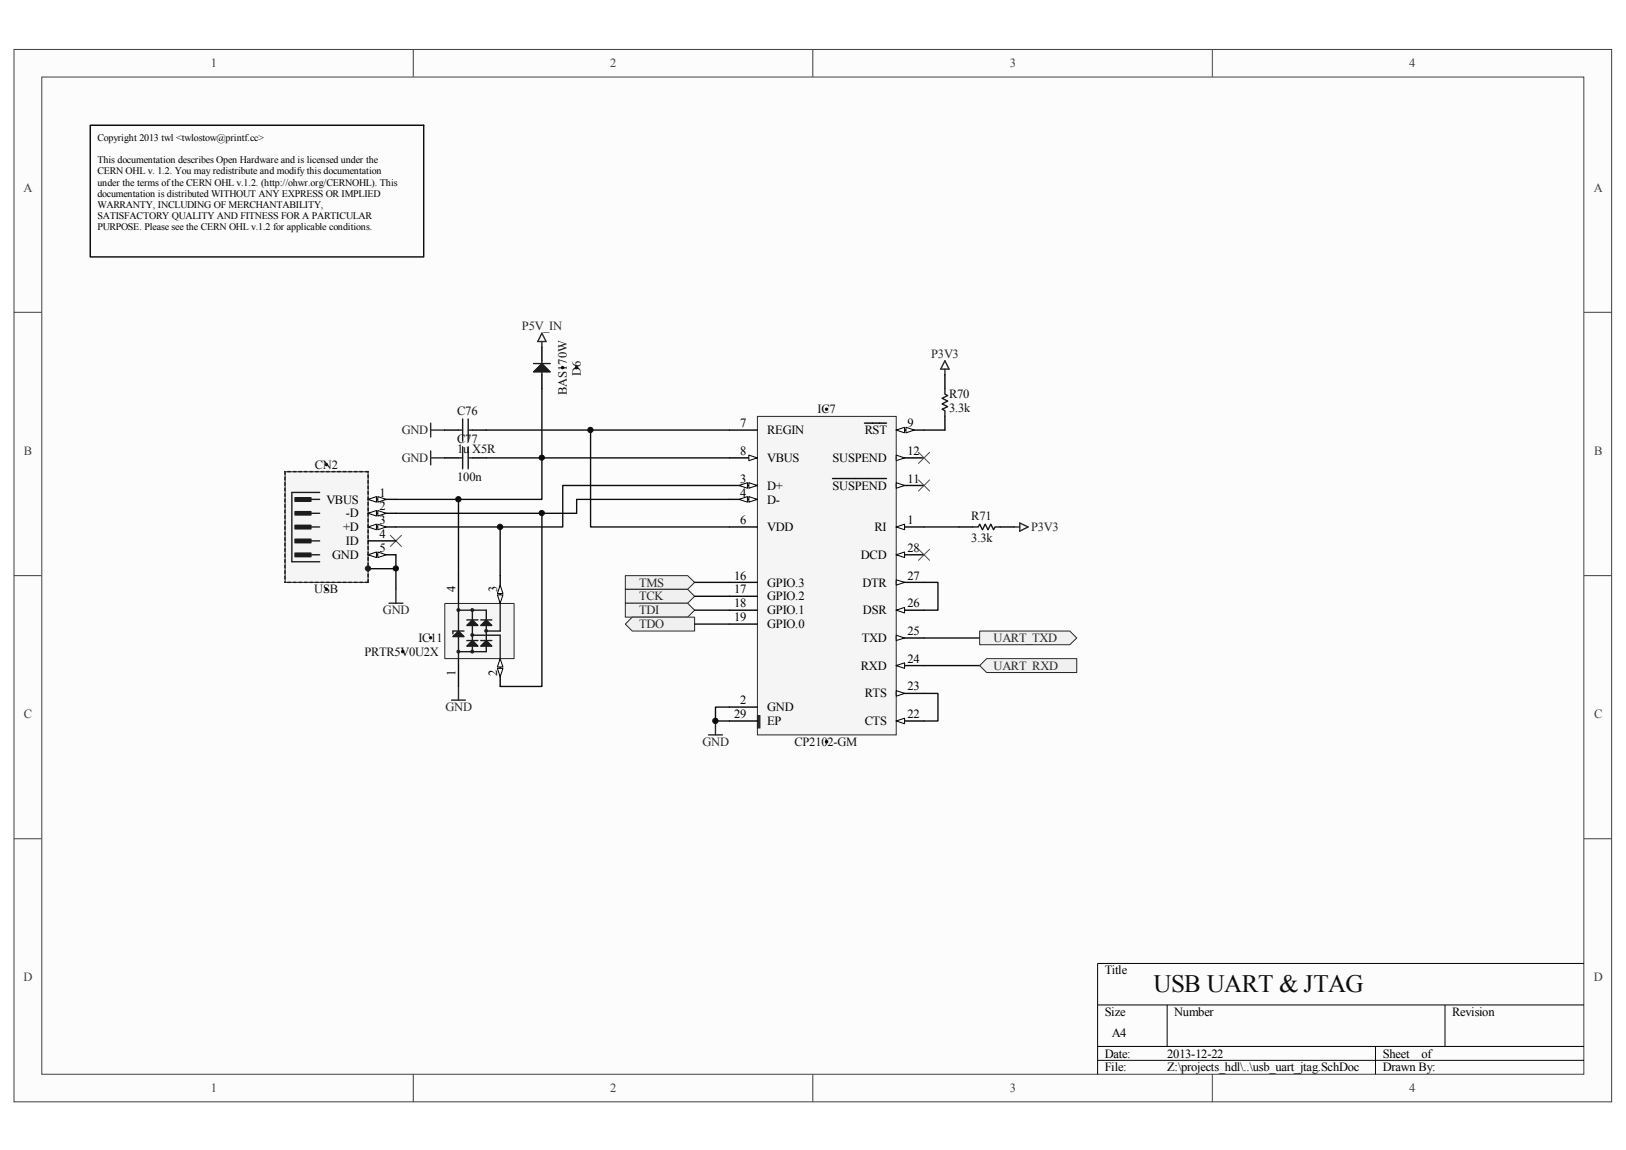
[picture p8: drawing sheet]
<svg xmlns="http://www.w3.org/2000/svg" width="297mm" height="210mm" viewBox="0 0 297 210" stroke-linecap="round" stroke-linejoin="round" font-family="sans-serif">
<path d="M2.6 9.1h291.8v192.1h-291.8z" fill="#fcfcfc"/>
<path d="M2.6 9h291.8v192.2h-291.8z" fill="none" stroke="#404040" stroke-width=".18"/>
<path d="M7.7 14.1h281.6v182.1h-281.6z" fill="#fcfcfc"/>
<g fill="none" stroke="#404040" stroke-width=".18">
<path d="M7.6 14.1h281.7v182.1h-281.7zM75.5 9v5M148.5 9v5M221.4 9v5M2.6 57h5M289.3 57h5.1M2.6 105.1h5M289.3 105.1h5.1M2.6 153.2h5M289.3 153.2h5.1M75.5 196.2v5.1M148.5 196.2v5.1"/>
<path d="M221.4 196.2v5.1"/>
</g>
<path d="M289.3 175.9h-88.8v20.3M200.5 183.5h88.8M200.5 191.1h88.8M200.5 193.6h88.8M213.2 183.5v7.6M251.2 191.1v5.1M263.9 183.5v7.6" fill="none" stroke="#000" stroke-width=".18"/>
<path d="M138.4 76.1h25.3v58.1h-25.3z" fill="#f5f5f5"/>
<path d="M138.3 76h25.4v58.2h-25.4zM138.3 130.7h.5v2.2h-.5z" fill="none" stroke="#262626" stroke-width=".18"/>
<path d="M138.6 130.7v2.2" fill="none" stroke="#262626" stroke-width=".42"/>
<path d="M163.7 101.3h5.1" fill="none" stroke="#000" stroke-width=".25"/>
<path d="M163.7 101.3l1.5-.5v1z" fill="#fcfcfc"/>
<path d="M163.7 101.3l1.5-.5v1z" fill="none" stroke="#000" stroke-width=".18"/>
<path d="M163.7 96.2h5.1" fill="none" stroke="#000" stroke-width=".25"/>
<path d="M163.7 96.2l1.5-.5v1z" fill="#fcfcfc"/>
<path d="M163.7 96.2l1.5-.5v1z" fill="none" stroke="#000" stroke-width=".18"/>
<path d="M133.2 88.7h5.1M133.2 129.1h5.1" fill="none" stroke="#000" stroke-width=".25"/>
<path d="M136.8 88.1l1.5 .6-1.5 .5z" fill="#fcfcfc"/>
<path d="M136.8 88.1l1.5 .6-1.5 .5z" fill="none" stroke="#000" stroke-width=".18"/>
<path d="M135 88.7l1.5-.6v1.1z" fill="#fcfcfc"/>
<path d="M135 88.7l1.5-.6v1.1z" fill="none" stroke="#000" stroke-width=".18"/>
<path d="M133.2 91.2h5.1" fill="none" stroke="#000" stroke-width=".25"/>
<path d="M136.8 90.7l1.5 .5-1.5 .5z" fill="#fcfcfc"/>
<path d="M136.8 90.7l1.5 .5-1.5 .5z" fill="none" stroke="#000" stroke-width=".18"/>
<path d="M135 91.2l1.5-.5v1z" fill="#fcfcfc"/>
<path d="M135 91.2l1.5-.5v1z" fill="none" stroke="#000" stroke-width=".18"/>
<path d="M133.2 78.5h5.1M133.2 96.2h5.1M133.2 83.6h5.1" fill="none" stroke="#000" stroke-width=".25"/>
<path d="M136.8 83.1l1.5 .5-1.5 .5z" fill="#fcfcfc"/>
<path d="M136.8 83.1l1.5 .5-1.5 .5z" fill="none" stroke="#000" stroke-width=".18"/>
<path d="M163.7 78.5h5.1" fill="none" stroke="#000" stroke-width=".25"/>
<path d="M163.7 78.5l1.5-.5v1z" fill="#fcfcfc"/>
<path d="M163.7 78.5l1.5-.5v1z" fill="none" stroke="#000" stroke-width=".18"/>
<path d="M165.5 78l1.5 .5-1.5 .5z" fill="#fcfcfc"/>
<path d="M165.5 78l1.5 .5-1.5 .5z" fill="none" stroke="#000" stroke-width=".18"/>
<path d="M157.9 77.3h4M163.7 88.7h5.1" fill="none" stroke="#000" stroke-width=".25"/>
<path d="M163.7 88.1l1.5 .6-1.5 .5z" fill="#fcfcfc"/>
<path d="M163.7 88.1l1.5 .6-1.5 .5z" fill="none" stroke="#000" stroke-width=".18"/>
<path d="M152.1 87.4h9.8M163.7 83.6h5.1" fill="none" stroke="#000" stroke-width=".25"/>
<path d="M163.7 83.1l1.5 .5-1.5 .5z" fill="#fcfcfc"/>
<path d="M163.7 83.1l1.5 .5-1.5 .5z" fill="none" stroke="#000" stroke-width=".18"/>
<path d="M133.2 106.3h5.1M133.2 108.9h5.1M133.2 111.4h5.1M133.2 114h5.1M163.7 131.7h5.1" fill="none" stroke="#000" stroke-width=".25"/>
<path d="M163.7 131.7l1.5-.5v1z" fill="#fcfcfc"/>
<path d="M163.7 131.7l1.5-.5v1z" fill="none" stroke="#000" stroke-width=".18"/>
<path d="M163.7 126.6h5.1" fill="none" stroke="#000" stroke-width=".25"/>
<path d="M163.7 126.1l1.5 .5-1.5 .5z" fill="#fcfcfc"/>
<path d="M163.7 126.1l1.5 .5-1.5 .5z" fill="none" stroke="#000" stroke-width=".18"/>
<path d="M163.7 121.5h5.1" fill="none" stroke="#000" stroke-width=".25"/>
<path d="M163.7 121.5l1.5-.5v1.1z" fill="#fcfcfc"/>
<path d="M163.7 121.5l1.5-.5v1.1z" fill="none" stroke="#000" stroke-width=".18"/>
<path d="M163.7 116.5h5.1" fill="none" stroke="#000" stroke-width=".25"/>
<path d="M163.7 116l1.5 .5-1.5 .5z" fill="#fcfcfc"/>
<path d="M163.7 116l1.5 .5-1.5 .5z" fill="none" stroke="#000" stroke-width=".18"/>
<path d="M163.7 111.4h5.1" fill="none" stroke="#000" stroke-width=".25"/>
<path d="M163.7 111.4l1.5-.5v1z" fill="#fcfcfc"/>
<path d="M163.7 111.4l1.5-.5v1z" fill="none" stroke="#000" stroke-width=".18"/>
<path d="M163.7 106.3h5.1" fill="none" stroke="#000" stroke-width=".25"/>
<path d="M163.7 105.9l1.5 .4-1.5 .6z" fill="#fcfcfc"/>
<path d="M163.7 105.9l1.5 .4-1.5 .6z" fill="none" stroke="#000" stroke-width=".18"/>
<path d="M133.2 131.7h5.1" fill="none" stroke="#000" stroke-width=".25"/>
<path d="M150.8 74.6h.3v.3h-.3z" fill-rule="evenodd" fill="#0e0e0e"/>
<path d="M150.8 74.6h.3v.3h-.3z" fill="none" stroke="#0e0e0e" stroke-width=".18"/>
<path d="M150.8 135.3h.3v.3h-.3z" fill-rule="evenodd" fill="#0e0e0e"/>
<path d="M150.8 135.3h.3v.3h-.3z" fill="none" stroke="#0e0e0e" stroke-width=".18"/>
<path d="M78.7 77.3v2.5M78.7 78.5h2.5M78.7 82.3v2.6M78.7 83.6h2.5M71 110.2h2.6M72.3 107.6v2.6M82.5 127.9h2.5M83.7 125.4v2.5" fill="none" stroke="#262626" stroke-width=".25"/>
<path d="M83.7 91.2v13.9M91.4 96.2v8.9M72.3 101.3v6.3" fill="none" stroke="#0e0e0e" stroke-width=".25"/>
<path d="M81.3 110.2h12.6v10.1h-12.6z" fill="#f5f5f5"/>
<path d="M81.2 110.2h12.7v10.1h-12.7z" fill="none" stroke="#262626" stroke-width=".18"/>
<path d="M91.4 120.3v5.1" fill="none" stroke="#000" stroke-width=".25"/>
<path d="M91.4 120.3l.5 1.5h-1z" fill="#fcfcfc"/>
<path d="M91.4 120.3l.5 1.5h-1z" fill="none" stroke="#000" stroke-width=".18"/>
<path d="M90.9 122.1h1l-.5 1.5z" fill="#fcfcfc"/>
<path d="M90.9 122.1h1l-.5 1.5z" fill="none" stroke="#000" stroke-width=".18"/>
<path d="M83.7 120.3v5.1" fill="none" stroke="#000" stroke-width=".25"/>
<path d="M83.7 110.2v10.1" fill="none" stroke="#1c1c1c" stroke-width=".25"/>
<path d="M82.7 116.3l1-1.1 1.1 1.1z" fill="#1c1c1c"/>
<path d="M82.7 116.3l1-1.1 1.1 1.1zM82.7 115.2h2.1M83.7 119h5.1" fill="none" stroke="#1c1c1c" stroke-width=".25"/>
<path d="M85.3 118l1-1 1 1z" fill="#1c1c1c"/>
<path d="M85.3 117h2M86.3 117l1 1h-2zM86.3 111.4v7.6" fill="none" stroke="#1c1c1c" stroke-width=".25"/>
<path d="M85.3 114.2l1-1 1 1z" fill="#1c1c1c"/>
<path d="M85.3 113.2h2M86.3 113.2l1 1h-2z" fill="none" stroke="#1c1c1c" stroke-width=".25"/>
<path d="M88.8 117l1 1h-2z" fill="#1c1c1c"/>
<path d="M87.8 118l1-1 1 1zM87.8 117h2M88.8 111.4v7.6" fill="none" stroke="#1c1c1c" stroke-width=".25"/>
<path d="M87.8 114.2l1-1 1 1z" fill="#1c1c1c"/>
<path d="M83.6 118.8h.3v.4h-.3zM83.6 111.2h.3v.4h-.3zM83.7 111.4h5.1M86.1 115.8h.3v.3h-.3zM86.1 118.8h.3v.4h-.3zM86.1 111.2h.3v.4h-.3zM86.3 116h5.1v4.3M87.8 114.2l1-1 1 1zM87.8 113.2h2M88.6 115h.4v.3h-.4zM91.4 110.2v5h-2.6" fill="none" stroke="#1c1c1c" stroke-width=".25"/>
<path d="M91.4 105.1v5.1" fill="none" stroke="#000" stroke-width=".25"/>
<path d="M90.9 108.6h1l-.5 1.6z" fill="#fcfcfc"/>
<path d="M90.9 108.6h1l-.5 1.6z" fill="none" stroke="#000" stroke-width=".18"/>
<path d="M91.4 106.9l.5 1.5h-1z" fill="#fcfcfc"/>
<path d="M91.4 106.9l.5 1.5h-1z" fill="none" stroke="#000" stroke-width=".18"/>
<path d="M83.7 105.1v5.1" fill="none" stroke="#000" stroke-width=".25"/>
<path d="M82.7 115.2v.5" fill="none" stroke="#1c1c1c" stroke-width=".25"/>
<path d="M78.5 116.3h.3v.3h-.3z" fill-rule="evenodd" fill="#0e0e0e"/>
<path d="M78.5 116.3h.3v.3h-.3z" fill="none" stroke="#0e0e0e" stroke-width=".18"/>
<path d="M73.4 118.8h.3v.4h-.3z" fill-rule="evenodd" fill="#0e0e0e"/>
<path d="M73.4 118.8h.3v.4h-.3z" fill="none" stroke="#0e0e0e" stroke-width=".18"/>
<path d="M99 93.7v31.7h-7.6" fill="none" stroke="#0e0e0e" stroke-width=".25"/>
<path d="M71.3 97.8l2 2M73.3 97.8l-2 2" fill="none" stroke="#4c4c4c" stroke-width=".18"/>
<path d="M52.1 86.2h15.1v20.1h-15.1z" fill="#f5f5f5"/>
<path d="M52.1 86.2h15.1v20.1h-15.1z" fill="none" stroke="#262626" stroke-width=".18"/>
<path d="M67.2 91.2h5.1" fill="none" stroke="#000" stroke-width=".25"/>
<path d="M67.2 91.2l1.6-.5v1z" fill="#fcfcfc"/>
<path d="M67.2 91.2l1.6-.5v1z" fill="none" stroke="#000" stroke-width=".18"/>
<path d="M69 90.7l1.5 .5-1.5 .5z" fill="#fcfcfc"/>
<path d="M69 90.7l1.5 .5-1.5 .5z" fill="none" stroke="#000" stroke-width=".18"/>
<path d="M67.2 93.7h5.1" fill="none" stroke="#000" stroke-width=".25"/>
<path d="M67.2 93.7l1.6-.5v1z" fill="#fcfcfc"/>
<path d="M67.2 93.7l1.6-.5v1z" fill="none" stroke="#000" stroke-width=".18"/>
<path d="M69 93.2l1.5 .5-1.5 .5z" fill="#fcfcfc"/>
<path d="M69 93.2l1.5 .5-1.5 .5z" fill="none" stroke="#000" stroke-width=".18"/>
<path d="M67.2 96.2h5.1" fill="none" stroke="#000" stroke-width=".25"/>
<path d="M67.2 96.2l1.6-.5v1z" fill="#fcfcfc"/>
<path d="M67.2 96.2l1.6-.5v1z" fill="none" stroke="#000" stroke-width=".18"/>
<path d="M69 95.7l1.5 .5-1.5 .5z" fill="#fcfcfc"/>
<path d="M69 95.7l1.5 .5-1.5 .5z" fill="none" stroke="#000" stroke-width=".18"/>
<path d="M67.2 101.3h5.1" fill="none" stroke="#000" stroke-width=".25"/>
<path d="M67.2 101.3l1.6-.5v1z" fill="#fcfcfc"/>
<path d="M67.2 101.3l1.6-.5v1z" fill="none" stroke="#000" stroke-width=".18"/>
<path d="M69 100.8l1.5 .5-1.5 .5z" fill="#fcfcfc"/>
<path d="M69 100.8l1.5 .5-1.5 .5z" fill="none" stroke="#000" stroke-width=".18"/>
<path d="M67.2 103.8h5.1" fill="none" stroke="#000" stroke-width=".25"/>
<path d="M52 86.1v20.2" fill="none" stroke="#1c1c1c" stroke-width=".25" stroke-dasharray=".5 .5"/>
<circle cx="67.2" cy="103.8" r=".47" fill="#1c1c1c"/>
<circle cx="67.2" cy="103.8" r=".47" fill="none" stroke="#1c1c1c" stroke-width=".18"/>
<path d="M67.2 86.1h-15.2M67.2 106.3v-20.2M67.2 106.3h-15.2" fill="none" stroke="#1c1c1c" stroke-width=".25" stroke-dasharray=".5 .5"/>
<path d="M53.3 89.9h5.1" fill="none" stroke="#1c1c1c" stroke-width=".25"/>
<path d="M53.9 90.9h2.9v.7h-2.9z" fill="#1c1c1c"/>
<path d="M53.9 90.9h2.9v.7h-2.9z" fill="none" stroke="#1c1c1c" stroke-width=".18"/>
<path d="M55.8 91.2h2.6" fill="none" stroke="#1c1c1c" stroke-width=".25"/>
<path d="M53.9 93.4h2.9v.7h-2.9z" fill="#1c1c1c"/>
<path d="M53.9 93.4h2.9v.7h-2.9z" fill="none" stroke="#1c1c1c" stroke-width=".18"/>
<path d="M55.8 93.7h2.6" fill="none" stroke="#1c1c1c" stroke-width=".25"/>
<path d="M53.9 95.9h2.9v.7h-2.9z" fill="#1c1c1c"/>
<path d="M53.9 95.9h2.9v.7h-2.9z" fill="none" stroke="#1c1c1c" stroke-width=".18"/>
<path d="M55.8 96.2h2.6" fill="none" stroke="#1c1c1c" stroke-width=".25"/>
<path d="M53.9 101h2.9v.7h-2.9z" fill="#1c1c1c"/>
<path d="M53.9 101h2.9v.7h-2.9z" fill="none" stroke="#1c1c1c" stroke-width=".18"/>
<path d="M53.3 89.9v12.7h5.1M55.8 101.3h2.6" fill="none" stroke="#1c1c1c" stroke-width=".25"/>
<path d="M53.9 98.5h2.9v.7h-2.9z" fill="#1c1c1c"/>
<path d="M53.9 98.4h2.9v.8h-2.9z" fill="none" stroke="#1c1c1c" stroke-width=".18"/>
<path d="M55.8 98.8h2.6" fill="none" stroke="#1c1c1c" stroke-width=".25"/>
<path d="M67.2 98.8h5.1" fill="none" stroke="#000" stroke-width=".25"/>
<circle cx="59.6" cy="84.8" r=".21" fill="#0e0e0e"/>
<circle cx="59.6" cy="84.8" r=".21" fill="none" stroke="#0e0e0e" stroke-width=".18"/>
<path d="M59.5 107.4h.3v.4h-.3z" fill-rule="evenodd" fill="#0e0e0e"/>
<path d="M59.5 107.4h.3v.4h-.3z" fill="none" stroke="#0e0e0e" stroke-width=".18"/>
<path d="M99 71v12.6h-10.2M168.8 116.5h10.1M168.8 121.5h10.1" fill="none" stroke="#0e0e0e" stroke-width=".25"/>
<path d="M99 60.8l.7 1.6h-1.5zM99 62.4v1" fill="none" stroke="#262626" stroke-width=".25"/>
<path d="M178.9 115.2h16.5l1.3 1.3-1.3 1.2h-16.5z" fill-rule="evenodd" fill="#f0f0f0"/>
<path d="M178.9 115.2h16.5l1.3 1.3-1.3 1.2h-16.5z" fill="none" stroke="#262626" stroke-width=".18"/>
<path d="M180.2 120.3h16.5v2.5h-16.5l-1.3-1.3z" fill-rule="evenodd" fill="#f0f0f0"/>
<path d="M180.2 120.3h16.5v2.5h-16.5l-1.3-1.3z" fill="none" stroke="#262626" stroke-width=".18"/>
<path d="M168.8 78.5h3.8M168.8 96.2h6.3M168.8 106.3h2.5v5.1h-2.5M133.2 129.1h-2.5v2.6h2.5M168.8 126.6h2.5v5.1h-2.5" fill="none" stroke="#0e0e0e" stroke-width=".25"/>
<path d="M172.6 65.9l.8 1.5h-1.6zM172.6 67.4v1M185.3 96.2h1M186.3 95.5l1.5 .7-1.5 .8zM129.4 134.2h2.6M130.7 131.7v2.5" fill="none" stroke="#262626" stroke-width=".25"/>
<path d="M167.8 82.6l2 2M167.8 87.6l2 2.1M169.8 82.6l-2 2M169.8 87.6l-2 2.1M167.8 100.3l2 2M169.8 100.3l-2 2" fill="none" stroke="#4c4c4c" stroke-width=".18"/>
<path d="M114.2 105.1h11.4l1.3 1.2-1.3 1.3h-11.4z" fill-rule="evenodd" fill="#f0f0f0"/>
<path d="M114.2 105.1h11.4l1.3 1.2-1.3 1.3h-11.4z" fill="none" stroke="#262626" stroke-width=".18"/>
<path d="M114.2 107.6h11.4l1.3 1.3-1.3 1.3h-11.4z" fill-rule="evenodd" fill="#f0f0f0"/>
<path d="M114.2 107.6h11.4l1.3 1.3-1.3 1.3h-11.4z" fill="none" stroke="#262626" stroke-width=".18"/>
<path d="M114.2 110.2h11.4l1.3 1.2-1.3 1.3h-11.4z" fill-rule="evenodd" fill="#f0f0f0"/>
<path d="M114.2 110.2h11.4l1.3 1.2-1.3 1.3h-11.4z" fill="none" stroke="#262626" stroke-width=".18"/>
<path d="M114.2 114l1.3-1.3h11.4v2.5h-11.4z" fill-rule="evenodd" fill="#f0f0f0"/>
<path d="M114.2 114l1.3-1.3h11.4v2.5h-11.4z" fill="none" stroke="#262626" stroke-width=".18"/>
<path d="M88.8 78.5h19.1v17.7h25.3M107.9 78.5h25.3M133.2 83.6h-34.2v7.6h-26.7M133.2 88.7h-30.4v7.5h-30.5M133.2 91.2h-27.9v2.5h-33M126.9 106.3h6.3M126.9 108.9h6.3M126.9 111.4h6.3M126.9 114h6.3" fill="none" stroke="#0e0e0e" stroke-width=".25"/>
<path d="M81.2 78.5h2.5M86.3 78.5h2.5M99 63.4v2.5M99 68.4v2.6M172.6 68.4v2.6M172.6 76v2.5M81.2 83.6h2.5M86.3 83.6h2.5M175.1 96.2h2.6M182.7 96.2h2.6" fill="none" stroke="#000" stroke-width=".25"/>
<path d="M83.7 78.5h.8M84.5 76.5v4.1M85.5 76.5v4.1M85.5 78.5h.8M99 65.9v2.5M172.6 71v1l.5 .2-1 .5 1 .5-1 .6 1 .5-1 .4 .5 .3v1M83.7 83.6h.8M84.5 81.6v4M85.5 81.6v4M85.5 83.6h.8M177.7 96.2h1l.2-.5 .6 1 .5-1 .5 1 .5-1 .5 1 .2-.5h1" fill="none" stroke="#1c1c1c" stroke-width=".25"/>
<path d="M99 66.4l1.5 1.5h-3z" fill="#1c1c1c"/>
<path d="M97.5 66.4h3M99 66.4l1.5 1.5h-3z" fill="none" stroke="#1c1c1c" stroke-width=".25"/>
<path d="M105.1 67h.4v.3h-.4z" fill-rule="evenodd" fill="#0e0e0e"/>
<path d="M105.1 67h.4v.3h-.4z" fill="none" stroke="#0e0e0e" stroke-width=".18"/>
<path d="M102.6 67h.3v.3h-.3z" fill-rule="evenodd" fill="#0e0e0e"/>
<path d="M102.6 67h.3v.3h-.3z" fill="none" stroke="#0e0e0e" stroke-width=".18"/>
<path d="M16.5 22.9h60.9v24h-60.9z" fill="none" stroke="#000" stroke-width=".25"/>
<circle cx="72.3" cy="103.8" r=".47" fill="#0e0e0e"/>
<circle cx="72.3" cy="103.8" r=".47" fill="none" stroke="#0e0e0e" stroke-width=".18"/>
<circle cx="83.7" cy="91.2" r=".49" fill="#0e0e0e"/>
<circle cx="83.7" cy="91.2" r=".49" fill="none" stroke="#0e0e0e" stroke-width=".18"/>
<circle cx="91.3" cy="96.2" r=".49" fill="#0e0e0e"/>
<circle cx="91.3" cy="96.2" r=".49" fill="none" stroke="#0e0e0e" stroke-width=".18"/>
<circle cx="99" cy="93.7" r=".48" fill="#0e0e0e"/>
<circle cx="99" cy="93.7" r=".48" fill="none" stroke="#0e0e0e" stroke-width=".18"/>
<circle cx="99" cy="83.6" r=".48" fill="#0e0e0e"/>
<circle cx="99" cy="83.6" r=".48" fill="none" stroke="#0e0e0e" stroke-width=".18"/>
<circle cx="107.8" cy="78.5" r=".49" fill="#0e0e0e"/>
<circle cx="107.8" cy="78.5" r=".49" fill="none" stroke="#0e0e0e" stroke-width=".18"/>
<circle cx="130.7" cy="131.6" r=".49" fill="#0e0e0e"/>
<circle cx="130.7" cy="131.6" r=".49" fill="none" stroke="#0e0e0e" stroke-width=".18"/>
<text font-size="4.6" fill="#0e0e0e" x="210.7" y="181.2">USB UART &amp; JTAG</text>
<g font-size="2.3" fill="#404040">
<text x="38.5" y="12.2">1</text>
<text x="111.5" y="12.2">2</text>
<text x="184.4" y="12.2">3</text>
<text x="257.4" y="12.2">4</text>
<text x="4.3" y="35">A</text>
<text x="291.1" y="35">A</text>
<text x="4.4" y="83.1">B</text>
<text x="291.2" y="83.1">B</text>
<text x="4.4" y="131.2">C</text>
<text x="291.2" y="131.2">C</text>
<text x="4.3" y="179.2">D</text>
<text x="291.1" y="179.2">D</text>
<text x="38.5" y="199.4">1</text>
<text x="111.5" y="199.4">2</text>
<text x="184.4" y="199.4">3</text>
<text x="257.4" y="199.4">4</text>
</g>
<g font-size="2.3" fill="#262626">
<text x="95.3" y="60.3">P5V_IN</text>
<text x="170.1" y="65.4">P3V3</text>
<text x="73.4" y="79.3">GND</text>
<text x="73.4" y="84.3">GND</text>
<text x="188.3" y="97">P3V3</text>
<text x="116.8" y="107.1">TMS</text>
<text x="69.9" y="112.2">GND</text>
<text x="116.8" y="109.6">TCK</text>
<text x="116.8" y="112.2">TDI</text>
<text x="116.8" y="114.7">TDO</text>
<text x="181.5" y="117.2">UART_TXD</text>
<text x="181.5" y="122.3">UART_RXD</text>
<text x="81.4" y="129.9">GND</text>
<text x="128.3" y="136.2">GND</text>
</g>
<g font-size="2.3" fill="#0e0e0e">
<text x="106.1" y="68.6" transform="rotate(-90 106.1 68.6)">D6</text>
<text x="83.5" y="75.7">C76</text>
<text x="103.6" y="72.2" transform="rotate(-90 103.6 72.2)">BAS170W</text>
<text x="149.3" y="75.5">IC7</text>
<text x="173.4" y="75.2">3.3k</text>
<text x="173.4" y="72.7">R70</text>
<text x="83.5" y="80.8">C77</text>
<text x="83.5" y="82.8">1u X5R</text>
<text x="57.5" y="85.6">CN2</text>
<text x="83.5" y="87.9">100n</text>
<text x="177.4" y="95">R71</text>
<text x="177.4" y="99">3.3k</text>
<text x="57.4" y="108.4">USB</text>
<text x="66.6" y="119.8">PRTR5V0U2X</text>
<text x="76.4" y="117.2">IC11</text>
<text x="145.1" y="136.2">CP2102-GM</text>
</g>
<g font-size="2.3">
<text x="135.2" y="78">7</text>
<text x="135.2" y="83.1">8</text>
<text x="140.1" y="79.3">REGIN</text>
<text x="157.9" y="79.3">RST</text>
<text x="165.7" y="78">9</text>
<text x="165.7" y="83.1">12</text>
<text x="135.2" y="88.1">3</text>
<text x="140.1" y="89.4">D+</text>
<text x="140.1" y="84.3">VBUS</text>
<text x="152.1" y="89.4">SUSPEND</text>
<text x="152.1" y="84.3">SUSPEND</text>
<text x="165.7" y="88.1">11</text>
<text x="59.6" y="92">VBUS</text>
<text x="63.2" y="94.5">-D</text>
<text x="69.3" y="93.2">2</text>
<text x="69.3" y="95.7">3</text>
<text x="69.3" y="90.7">1</text>
<text x="135.2" y="90.7">4</text>
<text x="135.2" y="95.7">6</text>
<text x="140.1" y="92">D-</text>
<text x="165.7" y="95.7">1</text>
<text x="62.7" y="97">+D</text>
<text x="63.2" y="99.5">ID</text>
<text x="69.3" y="100.8">5</text>
<text x="69.3" y="98.3">4</text>
<text x="140.1" y="97">VDD</text>
<text x="159.7" y="97">RI</text>
<text x="165.7" y="100.8">28</text>
<text x="60.7" y="102.1">GND</text>
<text x="134.1" y="105.8">16</text>
<text x="140.1" y="107.1">GPIO.3</text>
<text x="157.2" y="102.1">DCD</text>
<text x="157.6" y="107.1">DTR</text>
<text x="165.7" y="105.8">27</text>
<text x="83.2" y="108.2" transform="rotate(-90 83.2 108.2)">4</text>
<text x="90.8" y="108.2" transform="rotate(-90 90.8 108.2)">3</text>
<text x="134.1" y="108.4">17</text>
<text x="134.1" y="110.9">18</text>
<text x="134.1" y="113.5">19</text>
<text x="140.1" y="109.6">GPIO.2</text>
<text x="140.1" y="112.2">GPIO.1</text>
<text x="157.6" y="112.2">DSR</text>
<text x="165.7" y="110.9">26</text>
<text x="140.1" y="114.7">GPIO.0</text>
<text x="157.4" y="117.2">TXD</text>
<text x="165.7" y="116">25</text>
<text x="83.2" y="123.4" transform="rotate(-90 83.2 123.4)">1</text>
<text x="90.8" y="123.4" transform="rotate(-90 90.8 123.4)">2</text>
<text x="157.2" y="122.3">RXD</text>
<text x="165.7" y="121">24</text>
<text x="134.1" y="131.2">29</text>
<text x="135.2" y="128.6">2</text>
<text x="140.1" y="129.9">GND</text>
<text x="157.9" y="127.3">RTS</text>
<text x="165.7" y="131.2">22</text>
<text x="165.7" y="126.1">23</text>
<text x="140.1" y="132.4">EP</text>
<text x="157.9" y="132.4">CTS</text>
<text x="201.8" y="177.9">Title</text>
<text x="201.8" y="185.5">Size</text>
<text x="214.5" y="185.5">Number</text>
<text x="265.3" y="185.5">Revision</text>
<text x="203.1" y="189.3">A4</text>
<text x="201.8" y="193.1">Date:</text>
<text x="201.8" y="195.7">File:</text>
<text x="213.2" y="193.1">2013-12-22</text>
<text x="213.2" y="195.7">Z:\projects_hdl\..\usb_uart_jtag.SchDoc</text>
<text x="252.6" y="193.1">Sheet</text>
<text x="252.6" y="195.7">Drawn By:</text>
<text x="259.6" y="193.1">of</text>
</g>
<g font-size="1.8">
<text x="17.8" y="25.8">Copyright 2013 twl &lt;twlostow@printf.cc&gt;</text>
<text x="17.8" y="29.8">This documentation describes Open Hardware and is licensed under the</text>
<text x="17.8" y="31.8">CERN OHL v. 1.2. You may redistribute and modify this documentation</text>
<text x="17.8" y="33.9">under the terms of the CERN OHL v.1.2. (http://ohwr.org/CERNOHL). This</text>
<text x="17.8" y="35.9">documentation is distributed WITHOUT ANY EXPRESS OR IMPLIED</text>
<text x="17.8" y="37.9">WARRANTY, INCLUDING OF MERCHANTABILITY,</text>
<text x="17.8" y="39.9">SATISFACTORY QUALITY AND FITNESS FOR A PARTICULAR</text>
<text x="17.8" y="42">PURPOSE. Please see the CERN OHL v.1.2 for applicable conditions.</text>
</g>
</svg>
